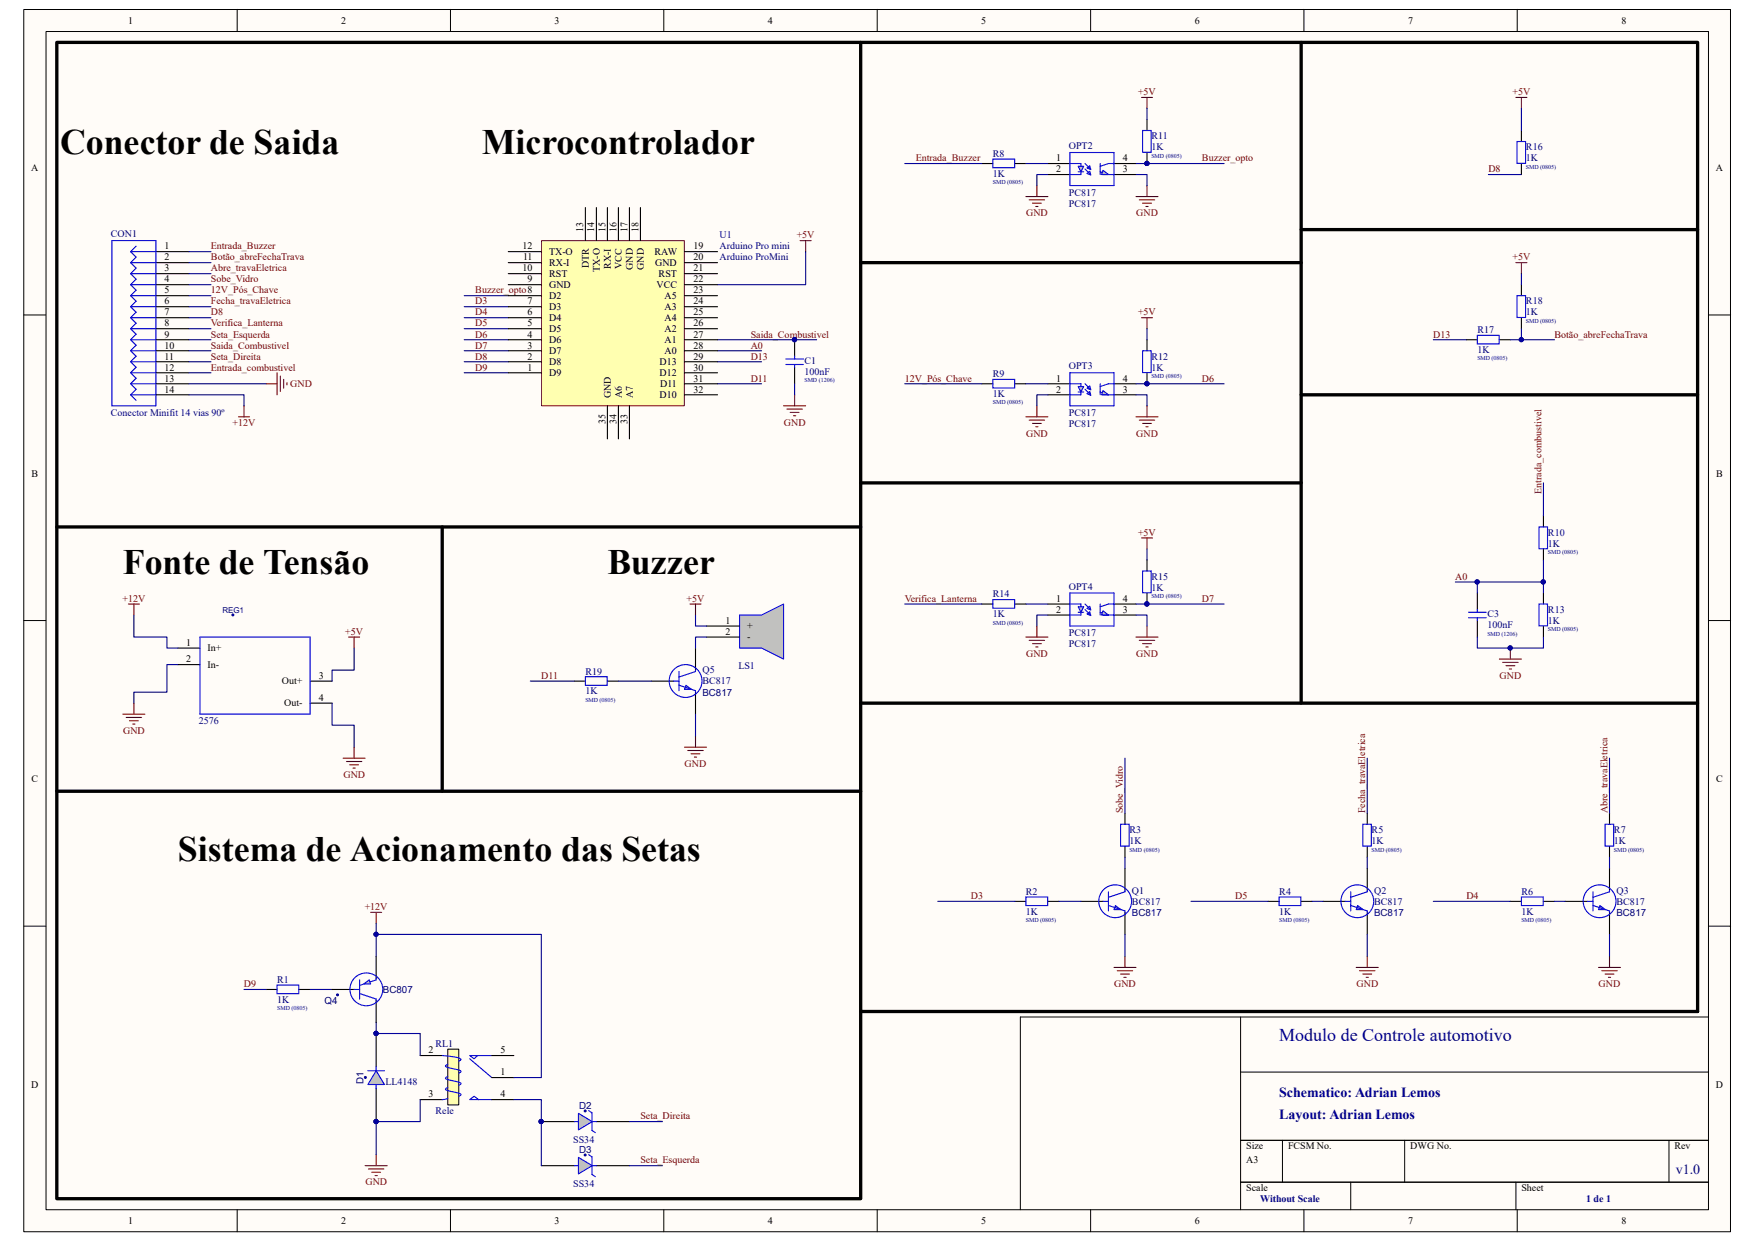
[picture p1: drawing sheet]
<svg xmlns="http://www.w3.org/2000/svg" width="297mm" height="210mm" viewBox="0 0 297 210" stroke-linecap="round" stroke-linejoin="round" font-family="sans-serif">
<path d="M4.1 1.7h288.8v206.7h-288.8z" fill="#fffcf8"/>
<path d="M4 1.6h288.9v206.8h-288.9z" fill="none" stroke="#000" stroke-width=".17"/>
<path d="M7.8 5.4h281.3v199.3h-281.3z" fill="#fffcf8"/>
<g fill="none" stroke="#000" stroke-width=".17">
<path d="M7.8 5.3h281.3v199.4h-281.3zM40.1 1.6v3.7M76.2 1.6v3.7M112.3 1.6v3.7M148.5 1.6v3.7M184.6 1.6v3.7M220.7 1.6v3.7M256.8 1.6v3.7M4 53.3h3.7M289.2 53.3h3.7M4 105h3.7M289.2 105h3.7"/>
<path d="M4 156.7h3.7M289.2 156.7h3.7M210 172.1v32.6M289.2 172.1h-116.5v32.6M210 181.4h79.2M210 193h79.2M217 193v7.1M237.7 193v7.1M282.5 193v7.1M40.1 204.7v3.7M76.2 204.7v3.7M112.3 204.7v3.7"/>
<path d="M148.5 204.7v3.7M184.6 204.7v3.7M210 200.1h79.2M220.7 204.7v3.7M228.6 200.1v4.6M256.5 200.1v4.6M256.8 204.7v3.7"/>
</g>
<g fill="none" stroke="#000" stroke-width=".19">
<path d="M177.3 27.7h3.8M177.3 29.5h3.8M188.5 27.7h3.8M188.5 29.5h3.8M26.4 42.6h5.6M26.4 44.4h5.6M26.4 46.3h5.6M26.4 48.2h5.6M26.4 50h5.6M26.4 51.9h5.6M26.4 53.8h5.6M26.4 55.6h5.6"/>
<path d="M26.4 57.5h5.6M26.4 59.4h5.6M26.4 61.2h5.6M26.4 63.1h5.6M26.4 64.9h5.6M26.4 66.8h5.6M30.1 112.5h3.7M30.1 109.7h3.7M52.5 119h3.7M52.5 115.3h3.7M45 167.4h1.9M50.6 167.4h1.9"/>
</g>
<g fill="none" stroke="#00f" stroke-width=".19">
<path d="M182.5 29.1h.9M18.9 40.7h7.5v28h-7.5zM22.2 42.6h4.2M22.2 44.4h4.2M22.2 46.3h4.2M22.2 48.2h4.2M22.2 50h4.2M22.2 51.9h4.2M22.2 53.8h4.2M22.2 55.6h4.2M22.2 57.5h4.2M22.2 59.4h4.2"/>
<path d="M23 41.7l-.9 .9 .9 .9-.9 .9 .9 1-.9 .9 .9 .9-.9 1 .9 .9-.9 .9 .9 1-.9 .9 .9 .9-.9 1 .9 .9-.9 .9 .9 1-.9 .9 .9 .9-.9 1 .9 .9-.9 .9 .9 1-.9 .9 .9 .9-.9 .9 .9 1-.9 .9 .9 .9M22.2 61.2h4.2M22.2 63.1h4.2M22.2 64.9h4.2M22.2 66.8h4.2M33.8 107.8h18.7v13.1h-18.7zM46.9 166.7h3.7v1.5h-3.7z"/>
</g>
<g fill="none" stroke="#800000" stroke-width=".19">
<path d="M40.4 70.5h1.8M41.3 68.7v1.8M45 64.9h1.9M46.9 63.1v3.7M47.4 63.6v2.7M48 64.2v1.5M48.6 64.8v.3M21.7 102.2h1.9M22.7 102.2v1.9M22.7 119v1.9M59 107.8h1.9M59.9 107.8v1.9"/>
<path d="M20.8 120.9h3.7M21.4 121.4h2.6M21.9 122h1.5M22.5 122.5h.3M58.1 128.3h3.7M58.6 128.9h2.6M59.2 129.4h1.5M59.7 130h.4M59.9 126.4v1.9M62.7 154.4h1.9M63.7 154.4v1.9M61.8 197.3h3.7"/>
<path d="M62.4 197.8h2.6M62.9 198.4h1.5M63.5 198.9h.3M63.7 195.4v1.9"/>
</g>
<g fill="none" stroke="#000080" stroke-width=".19">
<path d="M32 59.4h3.7M32 57.5h3.7M32 53.8h3.7M32 55.6h3.7M32 51.9h3.7M32 50h3.7M32 48.2h3.7M32 46.3h3.7M32 44.4h3.7M32 42.6h3.7M78.6 50h7.4M32 66.8h9.3v1.9"/>
<path d="M32 64.9h13M32 63.1h3.7M32 61.2h3.7M22.7 104.1v3.7h5.5v1.9h1.9M30.1 112.5h-1.9v4.6h-5.5v1.9M56.2 119v3.7h3.7v3.7M59.9 109.7v3.7h-3.7v1.9M52.5 167.4h3.7"/>
</g>
<circle cx="39.4" cy="104.1" r=".17" fill="#000080" stroke="#000080" stroke-width=".17"/>
<path d="M184 29.4l.4-.4 .2 .6z" fill="#c0c0c0" stroke="#00f" stroke-width=".19"/>
<path d="M183.6 28.6l1 .9" fill="none" stroke="#00f" stroke-width=".19"/>
<g fill="#c0c0c0" stroke="#00f" stroke-width=".19">
<path d="M182.5 28.1h.9l-.5 1z"/>
<path d="M184 28.4l.4-.4 .2 .7z"/>
</g>
<path d="M182.9 29.1v.4h-1.8M186.2 27.7v1.8M186.2 29.1l1.4 .4" fill="none" stroke="#00f" stroke-width=".19"/>
<path d="M186.7 28.8l.9 .7h-1.2z" fill="#c0c0c0" stroke="#00f" stroke-width=".19"/>
<path d="M181.1 27.7h1.8v.4M181.1 25.8h7.4v5.6h-7.4zM183.6 27.7l1 .9M186.7 29.5h1.8M188.5 27.7h-.9l-1.4 .4" fill="none" stroke="#00f" stroke-width=".19"/>
<path d="M75.8 177.6h1.8v9.4h-1.8z" fill="#ffffb0"/>
<path d="M75.8 177.5h1.8v9.5h-1.8z" fill="none" stroke="#000" stroke-width=".17"/>
<path d="M74.8 178.6l2.9 .5a.26 .26 0 0 1 .3 .2 .26 .26 0 0 1-.4 .3M79.5 179.2l3.7 3.2M80.8 178.6l-.6 .6-.7-.6h3.7M62.3 181.2h2.8M63.7 180.5v.7M75.8 182.2l-.4 .2a.33 .33 0 0 0 .1 .3 .33 .33 0 0 0 .4 0l1.6 .4a.33 .33 0 0 1 .5 .4l-.4 .2M75.8 180.1l-.4 .2a.33 .33 0 0 0 .1 .3 .33 .33 0 0 0 .4 .1l1.6 .4a.33 .33 0 0 1 .5 .3l-.4 .2M75.8 184l-.4 .2a.33 .33 0 0 0 .1 .3 .33 .33 0 0 0 .4 .1l1.6 .4a.33 .33 0 0 1 .5 .3l-.4 .2M75.8 185.9l-1 .2M81 186.1l-.8-.6-.7 .6h3.7" fill="none" stroke="#00f" stroke-width=".19"/>
<path d="M63.7 174.9v5.6M71.1 178.6h3.7M83.2 178.6h3.8M63.7 184.2v5.6M71.1 186.1h3.7M83.2 182.4h3.8M83.2 186.1h3.8" fill="none" stroke="#000" stroke-width=".19"/>
<g fill="#000080" stroke="#000080" stroke-width=".17">
<circle cx="63.6" cy="174.9" r=".35"/>
<circle cx="63.6" cy="189.8" r=".35"/>
</g>
<path d="M63.7 181.2l1.4 2.3h-2.8z" fill="#c0c0c0" stroke="#00f" stroke-width=".19"/>
<path d="M168 26.9h3.7v1.5h-3.7zM193.4 22.1h1.4v3.7h-1.4zM182.5 66.3h.9M63.7 183.5v.7" fill="none" stroke="#00f" stroke-width=".19"/>
<g fill="#000080" stroke="#000080" stroke-width=".17">
<circle cx="61.8" cy="182.3" r=".17"/>
<circle cx="63.6" cy="174.9" r=".35"/>
<circle cx="63.6" cy="189.8" r=".35"/>
<circle cx="63.6" cy="158.1" r=".35"/>
<circle cx="194.1" cy="27.7" r=".35"/>
</g>
<path d="M194.1 18.4v1.8M153.1 27.7h13.1M173.6 27.7h3.7M177.3 29.5h-1.8v1.9M192.3 29.5h1.8v1.9M192.3 27.7h14.9M63.7 158.1h27.9v24.3h-4.6M63.7 173v1.9h7.4v3.7M71.1 186.1v3.7h-7.4v5.6" fill="none" stroke="#000080" stroke-width=".19"/>
<path d="M166.2 27.7h1.8M171.8 27.7h1.8M194.1 20.2v1.9M194.1 25.8v1.9M177.3 64.9h3.8M177.3 66.8h3.8M188.5 64.9h3.8M188.5 66.8h3.8" fill="none" stroke="#000" stroke-width=".19"/>
<path d="M193.2 16.5h1.8M194.1 16.5v1.9M173.6 33.3h3.7M174.2 33.8h2.6M174.7 34.4h1.5M175.3 34.9h.4M175.5 31.4v1.9M192.3 33.3h3.7M192.8 33.8h2.6M193.4 34.4h1.5M193.9 34.9h.4M194.1 31.4v1.9" fill="none" stroke="#800000" stroke-width=".19"/>
<path d="M184 66.6l.4-.3 .2 .6z" fill="#c0c0c0" stroke="#00f" stroke-width=".19"/>
<path d="M183.6 65.9l1 .9" fill="none" stroke="#00f" stroke-width=".19"/>
<g fill="#c0c0c0" stroke="#00f" stroke-width=".19">
<path d="M182.5 65.4h.9l-.5 .9z"/>
<path d="M184 65.7l.4-.4 .2 .7z"/>
</g>
<path d="M182.9 66.3v.5h-1.8M186.2 64.9v1.9M186.2 66.3l1.4 .5" fill="none" stroke="#00f" stroke-width=".19"/>
<path d="M186.7 66.1l.9 .7h-1.2z" fill="#c0c0c0" stroke="#00f" stroke-width=".19"/>
<path d="M193.4 59.4h1.4v3.6h-1.4zM168 64.2h3.7v1.5h-3.7zM181.1 64.9h1.8v.5M181.1 63.1h7.4v5.6h-7.4zM183.6 64.9l1 1M186.7 66.8h1.8M188.5 64.9h-.9l-1.4 .5M186.7 152.5h.9M187.6 150.9v3.3M190.4 150.7v.2" fill="none" stroke="#00f" stroke-width=".19"/>
<path d="M194.1 57.5v1.9M166.2 64.9h1.8M171.8 64.9h1.8M194.1 63.1v1.8M182.9 152.5h3.8M190.4 146.9v3.8M190.4 154.4v3.7" fill="none" stroke="#000" stroke-width=".19"/>
<path d="M194.1 55.6v1.9M153.1 64.9h13.1M173.6 64.9h3.7M177.3 66.8h-1.8v1.9M192.3 66.8h1.8v1.9M192.3 64.9h14.9" fill="none" stroke="#000080" stroke-width=".19"/>
<path d="M193.2 53.8h1.8M194.1 53.8v1.8M173.6 70.5h3.7M174.2 71.1h2.6M174.7 71.7h1.5M175.3 72.2h.4M175.5 68.7v1.8M192.3 70.5h3.7M192.8 71.1h2.6M193.4 71.7h1.5M193.9 72.2h.4M194.1 68.7v1.8" fill="none" stroke="#800000" stroke-width=".19"/>
<circle cx="194.1" cy="64.9" r=".35" fill="#000080" stroke="#000080" stroke-width=".17"/>
<path d="M188.8 153.2l.9 .7h-1.2z" fill="#c0c0c0" stroke="#00f" stroke-width=".19"/>
<g fill="none" stroke="#00f" stroke-width=".19">
<path d="M187.6 153.2l2.8 1v.2M190.4 150.9l-2.8 .9M227.7 152.5h.9M228.6 150.9v3.3M231.4 150.7v.2"/>
<circle cx="188.7" cy="152.5" r="2.78"/>
</g>
<path d="M223.9 152.5h3.8M231.4 146.9v3.8M231.4 154.4v3.7" fill="none" stroke="#000" stroke-width=".19"/>
<path d="M229.8 153.2l.9 .7h-1.2z" fill="#c0c0c0" stroke="#00f" stroke-width=".19"/>
<g fill="none" stroke="#00f" stroke-width=".19">
<path d="M228.6 153.2l2.8 1v.2M231.4 150.9l-2.8 .9M268.7 152.5h.9M269.6 150.9v3.3M272.4 150.7v.2"/>
<circle cx="229.7" cy="152.5" r="2.78"/>
</g>
<path d="M264.9 152.5h3.8M272.4 146.9v3.8M272.4 154.4v3.7" fill="none" stroke="#000" stroke-width=".19"/>
<path d="M270.8 153.2l.9 .7h-1.2z" fill="#c0c0c0" stroke="#00f" stroke-width=".19"/>
<g fill="none" stroke="#00f" stroke-width=".19">
<path d="M260.5 89.2h1.4v3.7h-1.4zM248.5 103.6h3M248.5 104.6h3M250 103.2v.4M250 104.6v.4M260.5 102.2h1.4v3.7h-1.4zM189.6 139.5h1.5v3.7h-1.5zM230.6 139.5h1.5v3.7h-1.5zM271.6 139.5h1.5v3.7h-1.5zM173.6 151.8h3.7v1.4h-3.7zM216.5 151.8h3.6v1.4h-3.6zM257.5 151.8h3.7v1.4h-3.7z"/>
<path d="M269.6 153.2l2.8 1v.2M272.4 150.9l-2.8 .9"/>
<circle cx="270.7" cy="152.5" r="2.78"/>
</g>
<g fill="none" stroke="#000" stroke-width=".19">
<path d="M261.2 87.3v1.9M261.2 92.9v1.9M250 100.4v2.8M250 105v2.8M261.2 100.4v1.8M261.2 105.9v1.9M190.4 137.6v1.9M231.4 137.6v1.9M272.4 137.6v1.9M171.8 152.5h1.8M177.3 152.5h1.9M190.4 143.2v1.9"/>
<path d="M214.6 152.5h1.9M220.2 152.5h1.9M231.4 143.2v1.9M255.6 152.5h1.9M261.2 152.5h1.9M272.4 143.2v1.9"/>
</g>
<g fill="none" stroke="#800000" stroke-width=".19">
<path d="M253.8 111.5h3.7M254.3 112.1h2.6M254.9 112.7h1.5M255.4 113.2h.4M255.6 109.7v1.8M188.5 163.7h3.8M189.1 164.3h2.6M189.6 164.8h1.5M190.2 165.4h.4M190.4 161.9v1.8M229.5 163.7h3.8M230.1 164.3h2.6"/>
<path d="M230.6 164.8h1.5M231.2 165.4h.4M231.4 161.9v1.8M270.5 163.7h3.8M271.1 164.3h2.6M271.6 164.8h1.5M272.2 165.4h.4M272.4 161.9v1.8"/>
</g>
<g fill="none" stroke="#000080" stroke-width=".19">
<path d="M78.6 51.9h7.4M78.6 53.8h7.4M78.6 55.6h7.4M78.6 57.5h7.4M121.4 57.5h16.8M121.4 59.4h7.5M78.6 63.1h7.4M250 98.5v1.9M261.2 94.8v3.7h-14.9M261.2 81.7v5.6M261.2 98.5v1.9M250 107.8v1.9h11.2v-1.9"/>
<path d="M190.4 128.3v9.3M231.4 128.3v9.3M272.4 128.3v9.3M158.7 152.5h13.1M179.2 152.5h3.7M190.4 145.1v1.8M190.4 158.1v3.8M201.6 152.5h13M222.1 152.5h1.8M231.4 145.1v1.8M231.4 158.1v3.8M242.6 152.5h13"/>
<path d="M263.1 152.5h1.8M272.4 145.1v1.8M272.4 158.1v3.8M41.3 167.4h3.7"/>
</g>
<g fill="#000080" stroke="#000080" stroke-width=".17">
<circle cx="261.2" cy="98.5" r=".35"/>
<circle cx="255.6" cy="109.7" r=".35"/>
<circle cx="250" cy="98.5" r=".35"/>
<circle cx="134.5" cy="57.5" r=".35"/>
</g>
<path d="M91.7 40.8h24.1v27.9h-24.1z" fill="#ffffb0"/>
<path d="M91.7 40.7h24.1v28h-24.1z" fill="none" stroke="#800000" stroke-width=".17"/>
<g fill="none" stroke="#000" stroke-width=".19">
<path d="M99.1 35.1v5.6M100.9 35.1v5.6M102.8 35.1v5.6M104.7 35.1v5.6M106.5 35.1v5.6M108.4 35.1v5.6M86 59.4h5.6M86 57.5h5.6M86 55.6h5.6M86 53.8h5.6M86 51.9h5.6M86 50h5.6"/>
<path d="M86 48.2h5.6M86 46.3h5.6M86 44.4h5.6M86 42.6h5.6M115.8 59.4h5.6M115.8 57.5h5.6M115.8 55.6h5.6M115.8 53.8h5.6M115.8 51.9h5.6M115.8 50h5.6M115.8 48.2h5.6M115.8 46.3h5.6"/>
<path d="M115.8 44.4h5.6M115.8 42.6h5.6M134.5 57.5v2.8M86 63.1h5.6M86 61.2h5.6M102.8 68.7v5.6M104.7 68.7v5.6M106.5 68.7v5.6M115.8 63.1h5.6M115.8 61.2h5.6M115.8 64.9h5.6M115.8 66.8h5.6"/>
<path d="M134.5 62.2v2.7M177.3 102.2h3.8M177.3 104.1h3.8M188.5 102.2h3.8M188.5 104.1h3.8"/>
</g>
<circle cx="134.5" cy="57.5" r=".35" fill="#000080" stroke="#000080" stroke-width=".17"/>
<path d="M133 61.7h3M133 60.8h3M134.5 60.3v.5M134.5 61.7v.5M182.5 103.6h.9" fill="none" stroke="#00f" stroke-width=".19"/>
<path d="M132.6 68.7h3.7M133.2 69.2h2.6M133.7 69.8h1.5M134.3 70.4h.4M134.5 66.8v1.9" fill="none" stroke="#800000" stroke-width=".19"/>
<path d="M134.5 64.9v1.9" fill="none" stroke="#000080" stroke-width=".19"/>
<path d="M184 103.9l.4-.4 .2 .7z" fill="#c0c0c0" stroke="#00f" stroke-width=".19"/>
<path d="M183.6 103.2l1 .9" fill="none" stroke="#00f" stroke-width=".19"/>
<g fill="#c0c0c0" stroke="#00f" stroke-width=".19">
<path d="M182.5 102.7h.9l-.5 .9z"/>
<path d="M184 103l.4-.4 .2 .6z"/>
</g>
<path d="M182.9 103.6v.5h-1.8M186.2 102.2v1.9M186.2 103.6l1.4 .5" fill="none" stroke="#00f" stroke-width=".19"/>
<path d="M186.7 103.4l.9 .7h-1.2z" fill="#c0c0c0" stroke="#00f" stroke-width=".19"/>
<g fill="none" stroke="#00f" stroke-width=".19">
<path d="M256.7 23.9h1.5v3.7h-1.5zM250 56.7h3.7v1.5h-3.7zM256.7 50h1.5v3.7h-1.5zM193.4 96.6h1.4v3.7h-1.4zM168 101.5h3.7v1.4h-3.7zM181.1 102.2h1.8v.5M181.1 100.4h7.4v5.5h-7.4zM183.6 102.2l1 1M186.7 104.1h1.8M188.5 102.2h-.9l-1.4 .5M60.9 165.8v3.3M60.9 168.1l2.8 1"/>
<path d="M63.7 165.6v.2l-2.8 1"/>
</g>
<g fill="none" stroke="#000" stroke-width=".19">
<path d="M257.5 22.1v1.8M257.5 27.7v1.8M248.2 57.5h1.8M253.8 57.5h1.8M257.5 48.2v1.8M257.5 53.8v1.8M194.1 94.8v1.8M166.2 102.2h1.8M171.8 102.2h1.8M194.1 100.4v1.8M56.2 167.4h3.7M63.7 161.9v3.7"/>
<path d="M63.7 169.3v3.7"/>
</g>
<g fill="none" stroke="#000080" stroke-width=".19">
<path d="M257.5 18.4v3.7M251.9 29.5h5.6M78.6 59.4h7.4M136.3 42.6v5.6h-14.9M242.6 57.5h5.6M255.6 57.5h7.5M257.5 46.3v1.9M257.5 55.6v1.9M78.6 61.2h7.4M121.4 61.2h7.5M194.1 92.9v1.9M153.1 102.2h13.1"/>
<path d="M173.6 102.2h3.7M177.3 104.1h-1.8v1.8M192.3 104.1h1.8v1.8M192.3 102.2h14.9"/>
</g>
<g fill="none" stroke="#800000" stroke-width=".19">
<path d="M256.5 16.5h1.9M257.5 16.5v1.9M135.4 40.7h1.9M136.3 40.7v1.9M256.5 44.4h1.9M257.5 44.4v1.9M193.2 91h1.8M194.1 91v1.9M173.6 107.8h3.7M174.2 108.4h2.6M174.7 108.9h1.5M175.3 109.5h.4"/>
<path d="M175.5 105.9v1.9M192.3 107.8h3.7M192.8 108.4h2.6M193.4 108.9h1.5M193.9 109.5h.4M194.1 105.9v1.9"/>
</g>
<g fill="#000080" stroke="#000080" stroke-width=".17">
<circle cx="194.1" cy="102.2" r=".35"/>
<circle cx="257.5" cy="57.5" r=".35"/>
</g>
<path d="M61.6 166.5l.9-.7 .2 .7z" fill="#c0c0c0" stroke="#00f" stroke-width=".19"/>
<g fill="none" stroke="#00f" stroke-width=".19">
<path d="M59.9 167.4h1M63.7 169.1v.2M100.2 189.8h.7"/>
<circle cx="62" cy="167.4" r="2.78"/>
</g>
<g fill="#000080" stroke="#000080" stroke-width=".17">
<circle cx="57.1" cy="168.4" r=".17"/>
<circle cx="63.6" cy="158.1" r=".35"/>
<circle cx="91.6" cy="189.8" r=".35"/>
</g>
<path d="M63.7 156.3v5.6" fill="none" stroke="#000080" stroke-width=".19"/>
<path d="M145.7 7.2h141.6v164h-141.6zM145.7 7.2h-136.1v195.7h136.1v-31.7M220.2 7.2v111.8M220.2 38.9h67.1M145.7 44.4h74.5M220.2 66.8h67.1M9.6 89.2h136.1M145.7 81.7h74.5M145.7 119h141.6M9.6 133.9h136.1" fill="none" stroke="#000" stroke-width=".56"/>
<path d="M91.6 189.8h5.6M100.9 189.8h5.6" fill="none" stroke="#000" stroke-width=".19"/>
<path d="M97.9 188.4l2.3 1.4-2.3 1.4z" fill="#c0c0c0" stroke="#00f" stroke-width=".19"/>
<path d="M97.2 189.8h.7M99.6 187.9l.6 .4v3l.5 .4M100.2 197.3h.7" fill="none" stroke="#00f" stroke-width=".19"/>
<g fill="#000080" stroke="#000080" stroke-width=".17">
<circle cx="99" cy="188" r=".17"/>
<circle cx="91.6" cy="189.8" r=".35"/>
</g>
<path d="M91.6 197.3h5.6M100.9 197.3h5.6" fill="none" stroke="#000" stroke-width=".19"/>
<path d="M97.9 195.9l2.3 1.4-2.3 1.4z" fill="#c0c0c0" stroke="#00f" stroke-width=".19"/>
<path d="M97.2 197.3h.7M99.6 195.4l.6 .4v3l.5 .3" fill="none" stroke="#00f" stroke-width=".19"/>
<g fill="#000080" stroke="#000080" stroke-width=".17">
<circle cx="99" cy="195.5" r=".17"/>
<circle cx="91.6" cy="189.8" r=".35"/>
</g>
<path d="M87 186.1h4.6v11.2M106.5 189.8h5.6M106.5 197.3h5.6" fill="none" stroke="#000080" stroke-width=".19"/>
<path d="M74.8 89.2v44.7" fill="none" stroke="#000" stroke-width=".56"/>
<path d="M125.2 104.1h3.7l3.7-1.9v9.3l-3.7-1.8h-3.7z" fill-rule="evenodd" fill="#c0c0c0" stroke="#00f" stroke-width=".19"/>
<path d="M110.2 115.3h3.8M117.7 109.7v3.7M117.7 117.1v3.8M119.6 107.8h5.6M119.6 105.9h5.6" fill="none" stroke="#000" stroke-width=".19"/>
<path d="M114 115.3h.9M114.9 113.6v3.3M117.7 113.4v.2" fill="none" stroke="#00f" stroke-width=".19"/>
<path d="M116.1 116l.9 .7h-1.2z" fill="#c0c0c0" stroke="#00f" stroke-width=".19"/>
<g fill="none" stroke="#00f" stroke-width=".19">
<path d="M99.1 114.5h3.7v1.5h-3.7zM114.9 116l2.8 .9v.2M117.7 113.6l-2.8 1"/>
<circle cx="116" cy="115.2" r="2.78"/>
</g>
<path d="M121.4 64.9h7.5M89.7 115.3h7.5M104.7 115.3h5.5M117.7 104.1v1.8h1.9M119.6 107.8h-1.9v1.9M117.7 120.9v3.7" fill="none" stroke="#000080" stroke-width=".19"/>
<path d="M116.8 102.2h1.8M117.7 102.2v1.9M115.8 126.4h3.8M116.4 127h2.6M117 127.6h1.5M117.5 128.1h.4M117.7 124.6v1.8" fill="none" stroke="#800000" stroke-width=".19"/>
<path d="M97.2 115.3h1.9M102.8 115.3h1.9" fill="none" stroke="#000" stroke-width=".19"/>
<g font-size="6.1">
<text x="10.2" y="26">Conector de Saida</text>
<text x="81.5" y="26">Microcontrolador</text>
<text x="20.8" y="97.2">Fonte de Tensão</text>
<text x="102.8" y="97.2">Buzzer</text>
<text x="30.1" y="145.6">Sistema de Acionamento das Setas</text>
</g>
<text font-size="3" fill="#000080" x="216.5" y="176.1">Modulo de Controle automotivo</text>
<g font-size="2.4" fill="#000080">
<text x="216.5" y="185.6">Schematico: Adrian Lemos</text>
<text x="216.5" y="189.3">Layout: Adrian Lemos</text>
<text x="283.6" y="198.6">v1.0</text>
</g>
<g font-size="1.7">
<text x="21.7" y="4">1</text>
<text x="57.7" y="4">2</text>
<text x="93.9" y="4">3</text>
<text x="130" y="4">4</text>
<text x="166.1" y="4">5</text>
<text x="202.2" y="4">6</text>
<text x="238.3" y="4">7</text>
<text x="274.4" y="4">8</text>
<text x="5.3" y="29">A</text>
<text x="178.7" y="27.3">1</text>
<text x="178.7" y="29.2">2</text>
<text x="190" y="29.2">3</text>
<text x="190" y="27.3">4</text>
<text x="290.4" y="29">A</text>
<text x="98.7" y="39.2" transform="rotate(-90 98.7 39.2)">13</text>
<text x="100.6" y="39.2" transform="rotate(-90 100.6 39.2)">14</text>
<text x="102.4" y="39.2" transform="rotate(-90 102.4 39.2)">15</text>
<text x="104.3" y="39.2" transform="rotate(-90 104.3 39.2)">16</text>
<text x="106.2" y="39.2" transform="rotate(-90 106.2 39.2)">17</text>
<text x="108" y="39.2" transform="rotate(-90 108 39.2)">18</text>
<text x="27.9" y="42.2">1</text>
<text x="27.9" y="44.1">2</text>
<text x="27.9" y="45.9">3</text>
<text x="27.9" y="47.8">4</text>
<text x="88.4" y="45.9">10</text>
<text x="88.4" y="42.2">12</text>
<text x="88.5" y="44.1">11</text>
<text x="89.3" y="47.8">9</text>
<text x="92.9" y="46.9">RST</text>
<text x="92.9" y="45">RX-I</text>
<text x="92.9" y="43.1">TX-O</text>
<text x="99.7" y="45.4" transform="rotate(-90 99.7 45.4)">DTR</text>
<text x="101.5" y="46.1" transform="rotate(-90 101.5 46.1)">TX-O</text>
<text x="103.4" y="45.5" transform="rotate(-90 103.4 45.5)">RX-I</text>
<text x="105.2" y="45.5" transform="rotate(-90 105.2 45.5)">VCC</text>
<text x="107.1" y="45.7" transform="rotate(-90 107.1 45.7)">GND</text>
<text x="109" y="45.7" transform="rotate(-90 109 45.7)">GND</text>
<text x="110.7" y="43.1">RAW</text>
<text x="110.9" y="45">GND</text>
<text x="111.5" y="46.9">RST</text>
<text x="117.3" y="42.2">19</text>
<text x="117.3" y="44.1">20</text>
<text x="117.3" y="45.9">21</text>
<text x="117.3" y="47.8">22</text>
<text x="27.9" y="49.7">5</text>
<text x="27.9" y="51.5">6</text>
<text x="27.9" y="53.4">7</text>
<text x="89.3" y="53.4">6</text>
<text x="89.3" y="51.5">7</text>
<text x="92.9" y="52.5">D3</text>
<text x="92.9" y="50.6">D2</text>
<text x="92.9" y="48.7">GND</text>
<text x="111.1" y="48.7">VCC</text>
<text x="112.5" y="50.6">A5</text>
<text x="112.5" y="52.5">A3</text>
<text x="117.3" y="49.7">23</text>
<text x="117.3" y="51.5">24</text>
<text x="117.3" y="53.4">25</text>
<text x="27.9" y="55.2">8</text>
<text x="27.9" y="57.1">9</text>
<text x="27.9" y="59">10</text>
<text x="89.3" y="59">3</text>
<text x="89.3" y="57.1">4</text>
<text x="89.3" y="55.2">5</text>
<text x="92.9" y="59.9">D7</text>
<text x="92.9" y="58.1">D6</text>
<text x="92.9" y="56.2">D5</text>
<text x="92.9" y="54.3">D4</text>
<text x="112.5" y="54.3">A4</text>
<text x="112.5" y="56.2">A2</text>
<text x="112.5" y="58.1">A1</text>
<text x="112.5" y="59.9">A0</text>
<text x="117.3" y="55.2">26</text>
<text x="117.3" y="57.1">27</text>
<text x="117.3" y="59">28</text>
<text x="27.9" y="60.9">11</text>
<text x="27.9" y="62.7">12</text>
<text x="27.9" y="64.6">13</text>
<text x="89.3" y="62.7">1</text>
<text x="89.3" y="60.9">2</text>
<text x="92.9" y="63.7">D9</text>
<text x="92.9" y="61.8">D8</text>
<text x="111.6" y="61.8">D13</text>
<text x="111.6" y="63.7">D12</text>
<text x="111.7" y="65.5">D11</text>
<text x="117.3" y="60.9">29</text>
<text x="117.3" y="62.7">30</text>
<text x="117.3" y="64.6">31</text>
<text x="178.7" y="64.6">1</text>
<text x="190" y="64.6">4</text>
<text x="27.9" y="66.5">14</text>
<text x="102.4" y="71.8" transform="rotate(-90 102.4 71.8)">35</text>
<text x="103.4" y="67.4" transform="rotate(-90 103.4 67.4)">GND</text>
<text x="104.3" y="71.8" transform="rotate(-90 104.3 71.8)">34</text>
<text x="105.2" y="67.4" transform="rotate(-90 105.2 67.4)">A6</text>
<text x="106.2" y="71.8" transform="rotate(-90 106.2 71.8)">33</text>
<text x="107.1" y="67.4" transform="rotate(-90 107.1 67.4)">A7</text>
<text x="111.6" y="67.4">D10</text>
<text x="117.3" y="66.5">32</text>
<text x="178.7" y="66.5">2</text>
<text x="190" y="66.5">3</text>
<text x="5.3" y="80.6">B</text>
<text x="290.4" y="80.6">B</text>
<text x="178.7" y="101.9">1</text>
<text x="190" y="101.9">4</text>
<text x="122.8" y="107.4">2</text>
<text x="122.8" y="105.6">1</text>
<text x="126.4" y="106.5">+</text>
<text x="178.7" y="103.7">2</text>
<text x="190" y="103.7">3</text>
<text x="31.5" y="112.1">2</text>
<text x="31.5" y="109.3">1</text>
<text x="35.1" y="113">In-</text>
<text x="35.1" y="110.2">In+</text>
<text x="126.4" y="108.4">-</text>
<text x="47.7" y="115.8">Out+</text>
<text x="48.1" y="119.5">Out-</text>
<text x="54" y="118.6">4</text>
<text x="54" y="114.9">3</text>
<text x="5.3" y="132.4">C</text>
<text x="290.4" y="132.4">C</text>
<text x="72.5" y="178.3">2</text>
<text x="84.7" y="178.3">5</text>
<text x="5.3" y="184.1">D</text>
<text x="72.5" y="185.7">3</text>
<text x="84.7" y="182">1</text>
<text x="84.7" y="185.7">4</text>
<text x="290.4" y="184.1">D</text>
<text x="210.9" y="194.5">Size</text>
<text x="210.9" y="196.9">A3</text>
<text x="218" y="194.5">FCSM No.</text>
<text x="238.7" y="194.5">DWG No.</text>
<text x="283.4" y="194.5">Rev</text>
<text x="210.9" y="201.5">Scale</text>
<text x="257.5" y="201.5">Sheet</text>
<text x="21.7" y="207.1">1</text>
<text x="57.7" y="207.1">2</text>
<text x="93.9" y="207.1">3</text>
<text x="130" y="207.1">4</text>
<text x="166.1" y="207.1">5</text>
<text x="202.2" y="207.1">6</text>
<text x="238.3" y="207.1">7</text>
<text x="274.4" y="207.1">8</text>
</g>
<g font-size="1.7" fill="#800000">
<text x="192.6" y="16.1">+5V</text>
<text x="256" y="16.1">+5V</text>
<text x="155" y="27.3">Entrada_Buzzer</text>
<text x="203.4" y="27.3">Buzzer_opto</text>
<text x="251.9" y="29.2">D8</text>
<text x="134.8" y="40.3">+5V</text>
<text x="173.7" y="36.6">GND</text>
<text x="192.3" y="36.6">GND</text>
<text x="35.7" y="44.1">Botão_abreFechaTrava</text>
<text x="35.7" y="42.2">Entrada_Buzzer</text>
<text x="35.7" y="47.8">Sobe_Vidro</text>
<text x="35.7" y="45.9">Abre_travaEletrica</text>
<text x="256" y="44.1">+5V</text>
<text x="35.7" y="49.7">12V_Pós_Chave</text>
<text x="35.7" y="51.5">Fecha_travaEletrica</text>
<text x="35.7" y="53.4">D8</text>
<text x="80.4" y="49.7">Buzzer_opto8</text>
<text x="80.4" y="51.5">D3</text>
<text x="80.4" y="53.4">D4</text>
<text x="192.6" y="53.4">+5V</text>
<text x="35.7" y="59">Saida_Combustivel</text>
<text x="35.7" y="55.2">Verifica_Lanterna</text>
<text x="35.7" y="57.1">Seta_Esquerda</text>
<text x="80.4" y="55.2">D5</text>
<text x="80.4" y="57.1">D6</text>
<text x="80.4" y="59">D7</text>
<text x="127" y="57.1">Saida_Combustivel</text>
<text x="127" y="59">A0</text>
<text x="242.6" y="57.1">D13</text>
<text x="263.1" y="57.1">Botão_abreFechaTrava</text>
<text x="35.7" y="62.7">Entrada_combustivel</text>
<text x="35.7" y="60.9">Seta_Direita</text>
<text x="49.1" y="65.5">GND</text>
<text x="80.4" y="62.7">D9</text>
<text x="80.4" y="60.9">D8</text>
<text x="127" y="60.9">D13</text>
<text x="127" y="64.6">D11</text>
<text x="153.1" y="64.6">12V_Pós_Chave</text>
<text x="203.4" y="64.6">D6</text>
<text x="39.4" y="72.1">+12V</text>
<text x="132.7" y="72.1">GND</text>
<text x="173.7" y="73.9">GND</text>
<text x="192.3" y="73.9">GND</text>
<text x="260.9" y="83.6" transform="rotate(-90 260.9 83.6)">Entrada_combustivel</text>
<text x="192.6" y="90.7">+5V</text>
<text x="20.7" y="101.9">+12V</text>
<text x="116.2" y="101.9">+5V</text>
<text x="153.1" y="101.9">Verifica_Lanterna</text>
<text x="203.4" y="101.9">D7</text>
<text x="246.3" y="98.1">A0</text>
<text x="58.4" y="107.4">+5V</text>
<text x="173.7" y="111.2">GND</text>
<text x="192.3" y="111.2">GND</text>
<text x="91.6" y="114.9">D11</text>
<text x="253.8" y="114.9">GND</text>
<text x="20.8" y="124.2">GND</text>
<text x="58.1" y="131.7">GND</text>
<text x="115.9" y="129.8">GND</text>
<text x="190" y="137.6" transform="rotate(-90 190 137.6)">Sobe_Vidro</text>
<text x="231" y="137.6" transform="rotate(-90 231 137.6)">Fecha_travaEletrica</text>
<text x="272" y="137.6" transform="rotate(-90 272 137.6)">Abre_travaEletrica</text>
<text x="61.7" y="154.1">+12V</text>
<text x="164.3" y="152.2">D3</text>
<text x="209" y="152.2">D5</text>
<text x="248.2" y="152.2">D4</text>
<text x="41.3" y="167.1">D9</text>
<text x="188.6" y="167.1">GND</text>
<text x="229.6" y="167.1">GND</text>
<text x="270.6" y="167.1">GND</text>
<text x="108.4" y="189.4">Seta_Direita</text>
<text x="108.4" y="196.9">Seta_Esquerda</text>
<text x="61.8" y="200.6">GND</text>
</g>
<g font-size="1.7" fill="#000080">
<text x="194.9" y="23.6">R11</text>
<text x="168" y="29.9">1K</text>
<text x="168" y="26.6">R8</text>
<text x="180.9" y="25.3">OPT2</text>
<text x="194.9" y="25.4">1K</text>
<text x="258.2" y="27.3">1K</text>
<text x="258.2" y="25.4">R16</text>
<text x="180.9" y="35">PC817</text>
<text x="180.9" y="33.1">PC817</text>
<text x="18.8" y="40.2">CON1</text>
<text x="121.8" y="40.3">U1</text>
<text x="121.8" y="44.1">Arduino ProMini</text>
<text x="121.8" y="42.2">Arduino Pro mini</text>
<text x="258.2" y="53.4">1K</text>
<text x="258.2" y="51.5">R18</text>
<text x="250" y="59.7">1K</text>
<text x="250" y="56.4">R17</text>
<text x="136.1" y="63.5">100nF</text>
<text x="136.1" y="61.6">C1</text>
<text x="168" y="63.8">R9</text>
<text x="180.9" y="62.5">OPT3</text>
<text x="194.9" y="62.7">1K</text>
<text x="194.9" y="60.9">R12</text>
<text x="18.8" y="70.4">Conector Minifit 14 vias 90º</text>
<text x="168" y="67.2">1K</text>
<text x="180.9" y="70.4">PC817</text>
<text x="180.9" y="72.2">PC817</text>
<text x="262" y="92.5">1K</text>
<text x="262" y="90.7">R10</text>
<text x="168" y="101.1">R14</text>
<text x="180.9" y="99.8">OPT4</text>
<text x="194.9" y="100">1K</text>
<text x="194.9" y="98.1">R15</text>
<text x="168" y="104.5">1K</text>
<text x="180.9" y="107.7">PC817</text>
<text x="251.7" y="106.3">100nF</text>
<text x="251.7" y="104.5">C3</text>
<text x="262" y="105.6">1K</text>
<text x="262" y="103.7">R13</text>
<text x="118.9" y="114">Q5</text>
<text x="125" y="113.2">LS1</text>
<text x="180.9" y="109.5">PC817</text>
<text x="99.1" y="117.5">1K</text>
<text x="99.1" y="114.2">R19</text>
<text x="118.9" y="117.7">BC817</text>
<text x="118.9" y="115.8">BC817</text>
<text x="33.7" y="122.6">2576</text>
<text x="191.1" y="142.9">1K</text>
<text x="191.1" y="141">R3</text>
<text x="232.1" y="142.9">1K</text>
<text x="232.1" y="141">R5</text>
<text x="273.1" y="142.9">1K</text>
<text x="273.1" y="141">R7</text>
<text x="173.6" y="154.8">1K</text>
<text x="173.6" y="151.4">R2</text>
<text x="191.6" y="155">BC817</text>
<text x="191.6" y="151.3">Q1</text>
<text x="191.6" y="153.1">BC817</text>
<text x="216.5" y="154.8">1K</text>
<text x="216.5" y="151.4">R4</text>
<text x="232.5" y="155">BC817</text>
<text x="232.5" y="151.3">Q2</text>
<text x="232.5" y="153.1">BC817</text>
<text x="257.5" y="154.8">1K</text>
<text x="257.5" y="151.4">R6</text>
<text x="273.6" y="155">BC817</text>
<text x="273.6" y="151.3">Q3</text>
<text x="273.6" y="153.1">BC817</text>
<text x="46.9" y="166.3">R1</text>
<text x="46.9" y="169.7">1K</text>
<text x="54.9" y="169.9">Q4</text>
<text x="64.8" y="168">BC807</text>
<text x="73.7" y="177.2">RL1</text>
<text x="61.5" y="183.4" transform="rotate(-90 61.5 183.4)">D1</text>
<text x="65.2" y="183.7">LL4148</text>
<text x="73.7" y="188.5">Rele</text>
<text x="98" y="187.7">D2</text>
<text x="97" y="193.4">SS34</text>
<text x="98" y="195.1">D3</text>
<text x="97" y="200.8">SS34</text>
<text x="213.3" y="203.4">Without Scale</text>
<text x="268.4" y="203.4">1 de 1</text>
</g>
<text font-size="1.4" fill="#000080" x="37.6" y="103.8">REG1</text>
<g font-size="1" fill="#000080">
<text x="194.9" y="26.7">SMD (0805)</text>
<text x="258.2" y="28.6">SMD (0805)</text>
<text x="168" y="31.2">SMD (0805)</text>
<text x="258.2" y="54.7">SMD (0805)</text>
<text x="136.1" y="64.7">SMD (1206)</text>
<text x="194.9" y="64">SMD (0805)</text>
<text x="250" y="61">SMD (0805)</text>
<text x="168" y="68.5">SMD (0805)</text>
<text x="262" y="93.8">SMD (0805)</text>
<text x="194.9" y="101.3">SMD (0805)</text>
<text x="168" y="105.7">SMD (0805)</text>
<text x="251.7" y="107.6">SMD (1206)</text>
<text x="262" y="106.8">SMD (0805)</text>
<text x="99.1" y="118.8">SMD (0805)</text>
<text x="191.1" y="144.1">SMD (0805)</text>
<text x="232.1" y="144.1">SMD (0805)</text>
<text x="273.1" y="144.1">SMD (0805)</text>
<text x="173.6" y="156">SMD (0805)</text>
<text x="216.5" y="156">SMD (0805)</text>
<text x="257.5" y="156">SMD (0805)</text>
<text x="46.9" y="170.9">SMD (0805)</text>
</g>
</svg>
